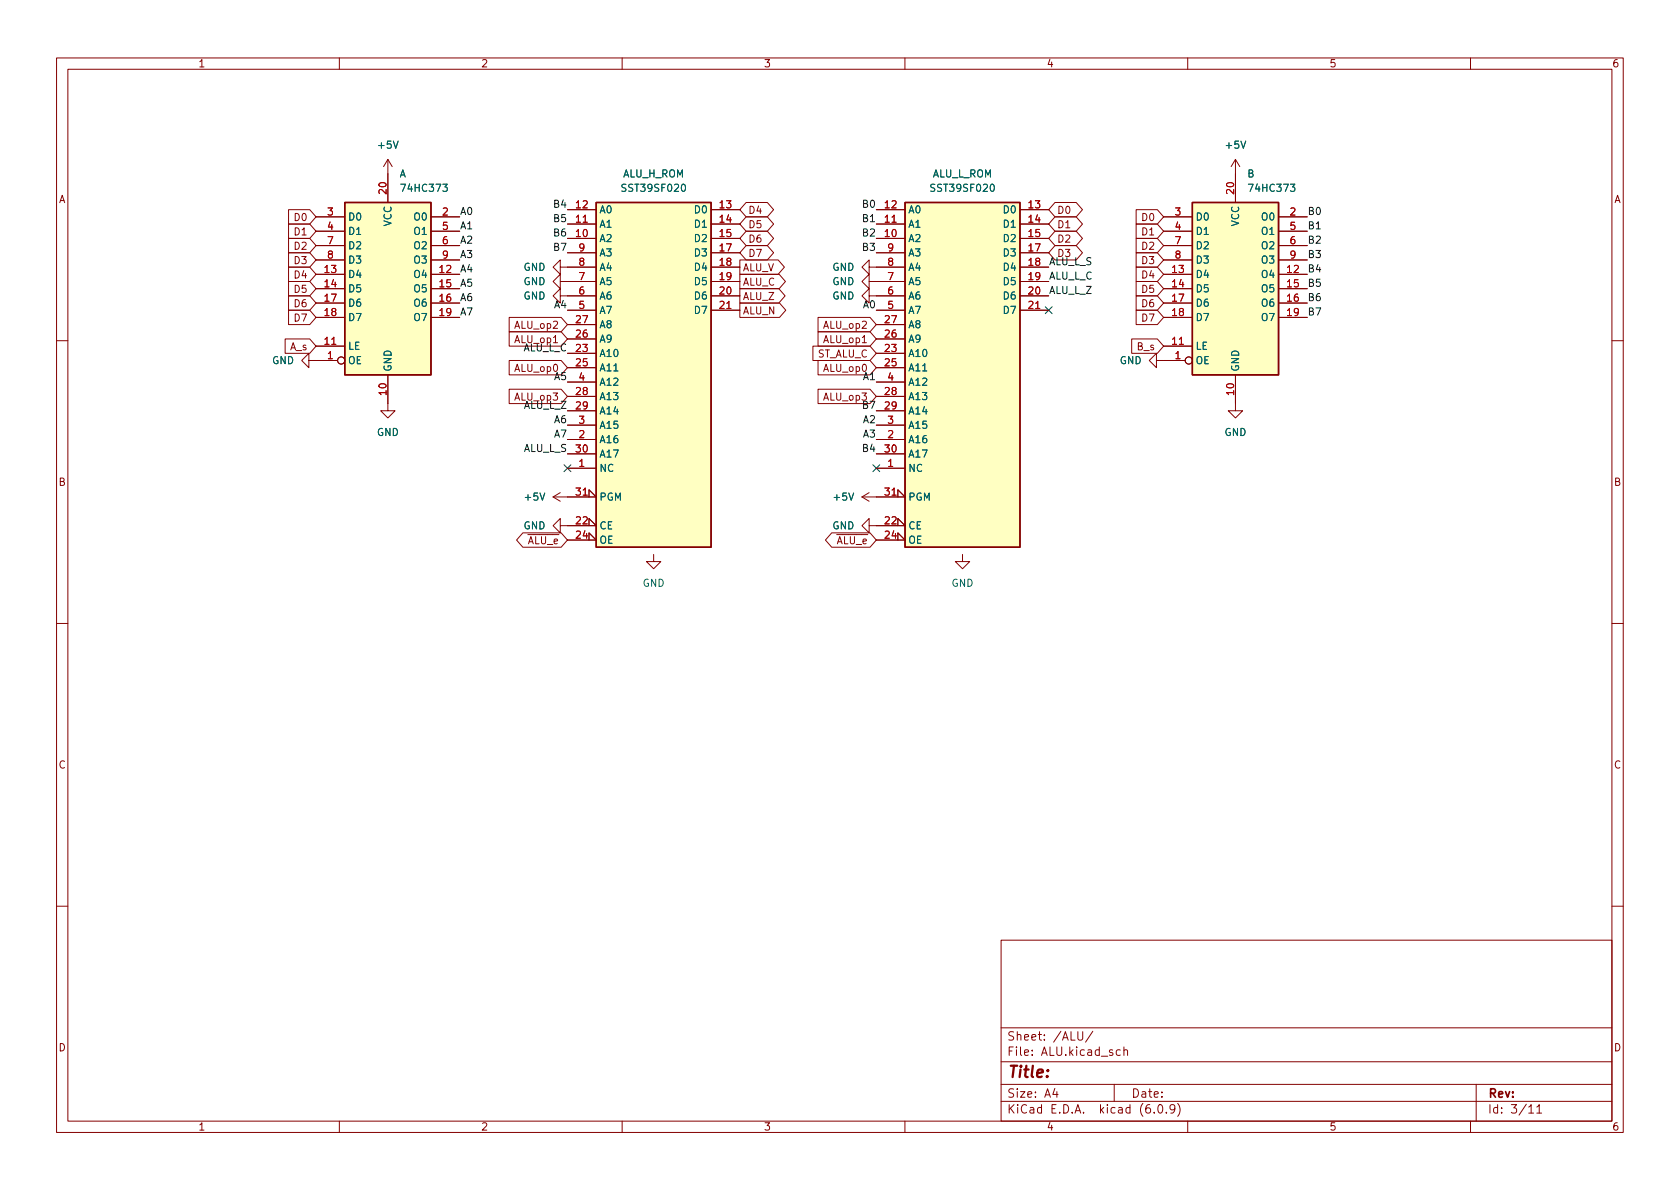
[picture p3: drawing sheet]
<svg xmlns="http://www.w3.org/2000/svg" width="297mm" height="210mm" viewBox="0 0 297 210" stroke-linecap="round" stroke-linejoin="round" font-family="sans-serif">
<g fill="none" stroke="#840000" stroke-width=".18">
<path d="M10 10.2h277v190.1h-277zM12 12.2h273v186.1h-273zM60 10.2v2M110 10.2v2M160 10.2v2M210 10.2v2M260 10.2v2M51 39.6h3.8l1.1 1.3-1.1 1.3h-3.8zM51 37.1h3.8l1.1 1.2-1.1 1.3h-3.8zM55.9 38.3h5.1M68.6 28.2l-.8 1.3M68.6 28.2v7.6"/>
<path d="M68.6 28.2l.7 1.3M76.2 38.3h5.1M100.3 39.6h5.1M100.3 37.1h5.1M125.7 39.6h5.1M125.7 37.1h5.1M131.9 38.3h3.8l1.1 1.3-1.1 1.3h-3.8l-1.1-1.3zM131.9 35.8h3.8l1.1 1.3-1.1 1.2h-3.8l-1.1-1.2zM154.9 39.6h5.1M154.9 37.1h5.1M180.3 39.6h5.1M180.3 37.1h5.1"/>
<path d="M186.5 38.3h3.8l1.1 1.3-1.1 1.3h-3.8l-1.1-1.3zM186.5 35.8h3.8l1.1 1.3-1.1 1.2h-3.8l-1.1-1.2zM200.9 37.1h3.7l1.1 1.2-1.1 1.3h-3.7zM200.9 39.6h3.7l1.1 1.3-1.1 1.3h-3.7zM205.7 38.3h5.1M218.4 28.2v7.6M218.4 28.2l-.7 1.3M218.4 28.2l.8 1.3M226.1 38.3h5M50.4 59.9h4.4l1.1 1.3-1.1 1.3h-4.4zM51 47.2h3.8l1.1 1.3-1.1 1.3h-3.8zM51 42.2h3.8l1.1 1.2-1.1 1.3h-3.8z"/>
<path d="M51 44.7h3.8l1.1 1.3-1.1 1.2h-3.8zM51 52.3h3.8l1.1 1.3-1.1 1.3h-3.8zM51 49.8h3.8l1.1 1.2-1.1 1.3h-3.8zM51 54.9h3.8l1.1 1.2-1.1 1.3h-3.8zM55.9 48.5h5.1M55.9 51h5.1M55.9 53.6h5.1M55.9 56.1h5.1M55.9 40.9h5.1M55.9 43.4h5.1M55.9 46h5.1M76.2 48.5h5.1"/>
<path d="M76.2 51h5.1M76.2 53.6h5.1M76.2 56.1h5.1M76.2 40.9h5.1M76.2 43.4h5.1M76.2 46h5.1M90 58.7h9.2l1.1 1.2-1.1 1.3h-9.2zM90 56.1h9.2l1.1 1.3-1.1 1.3h-9.2zM99.1 49.8v-1.3l-1.3 1.3 1.3 1.2v-1.2h6.3M99.1 52.3v-1.3l-1.3 1.3 1.3 1.3v-1.3h6.3M99.1 47.2v-1.2l-1.3 1.2 1.3 1.3v-1.3h6.3M100.3 42.2h5.1"/>
<path d="M100.3 44.7h5.1M100.3 54.9h5.1M100.3 59.9h5.1M100.3 57.4h5.1M125.7 42.2h5.1M125.7 44.7h5.1M125.7 47.2h5.1M125.7 49.8h5.1M125.7 52.3h5.1M125.7 54.9h5.1M130.8 51h6.9l1.1 1.3-1.1 1.3h-6.9zM130.8 48.5h7l1.1 1.3-1.1 1.2h-7z"/>
<path d="M130.8 46h6.8l1.1 1.2-1.1 1.3h-6.8zM130.8 53.6h7l1.1 1.3-1.1 1.2h-7zM131.9 43.4h3.8l1.1 1.3-1.1 1.3h-3.8l-1.1-1.3zM131.9 40.9h3.8l1.1 1.3-1.1 1.2h-3.8l-1.1-1.2zM144.6 56.1h9.2l1.1 1.3-1.1 1.3h-9.2zM144.6 58.7h9.2l1.1 1.2-1.1 1.3h-9.2zM153.7 47.2v-1.2l-1.3 1.2 1.3 1.3v-1.3h6.3M153.7 49.8v-1.3l-1.3 1.3 1.3 1.2v-1.2h6.3M153.7 52.3v-1.3l-1.3 1.3 1.3 1.3v-1.3h6.3M154.9 42.2h5.1M154.9 44.7h5.1M154.9 54.9h5.1"/>
<path d="M154.9 59.9h5.1M154.9 57.4h5.1M180.3 42.2h5.1M180.3 44.7h5.1M180.3 47.2h5.1M180.3 49.8h5.1M180.3 52.3h5.1M180.3 54.9h5.1M186.5 43.4h3.8l1.1 1.3-1.1 1.3h-3.8l-1.1-1.3zM186.5 40.9h3.8l1.1 1.3-1.1 1.2h-3.8l-1.1-1.2zM200.1 59.9h4.5l1.1 1.3-1.1 1.3h-4.5zM200.9 47.2h3.7l1.1 1.3-1.1 1.3h-3.7z"/>
<path d="M200.9 44.7h3.7l1.1 1.3-1.1 1.2h-3.7zM200.9 54.9h3.7l1.1 1.2-1.1 1.3h-3.7zM200.9 49.8h3.7l1.1 1.2-1.1 1.3h-3.7zM200.9 52.3h3.7l1.1 1.3-1.1 1.3h-3.7zM200.9 42.2h3.7l1.1 1.2-1.1 1.3h-3.7zM205.7 48.5h5.1M205.7 51h5.1M205.7 53.6h5.1M205.7 56.1h5.1M205.7 40.9h5.1M205.7 43.4h5.1M205.7 46h5.1"/>
<path d="M226.1 48.5h5M226.1 51h5M226.1 53.6h5M226.1 56.1h5M226.1 40.9h5M226.1 43.4h5M226.1 46h5M10 60.2h2M54.6 63.7v-1.2l-1.3 1.2 1.3 1.3v-1.3h5.1M55.9 61.2h5.1M68.6 66.3v6.3h1.2l-1.2 1.3-1.3-1.3h1.3M90 63.7h9.2l1.1 1.3-1.1 1.3h-9.2z"/>
<path d="M90 68.8h9.2l1.1 1.3-1.1 1.3h-9.2zM100.3 77.7h5.1M100.3 62.5h5.1M100.3 65h5.1M100.3 70.1h5.1M100.3 72.6h5.1M100.3 75.2h5.1M100.3 67.6h5.1M143.7 61.2h10.1l1.1 1.3-1.1 1.2h-10.1zM144.6 63.7h9.2l1.1 1.3-1.1 1.3h-9.2zM144.6 68.8h9.2l1.1 1.3-1.1 1.3h-9.2zM154.9 77.7h5.1"/>
<path d="M154.9 62.5h5.1M154.9 65h5.1M154.9 70.1h5.1M154.9 72.6h5.1M154.9 75.2h5.1M154.9 67.6h5.1M204.5 63.7v-1.2l-1.3 1.2 1.3 1.3v-1.3h5M205.7 61.2h5.1M218.4 66.3v6.3h1.3l-1.3 1.3-1.2-1.3h1.2M285 60.2h2M92.4 94.2h6.8l1.1 1.3-1.1 1.3h-6.8l-1.1-1.3zM97.8 87.9h7.6l-1.3-1.3v1.3"/>
<path d="M97.8 87.9l1.3 .7M99.1 93v-1.3l-1.3 1.3 1.3 1.2v-1.2h6.3l-1.3-1.3v1.3M99.1 87.1l-1.3 .8M100.3 95.5h5.1l-1.3-1.3v1.3M100.3 82.8h5.1M100.3 80.3h5.1M115.6 98v1.3h1.2l-1.2 1.3-1.3-1.3h1.3M147.1 94.2h6.7l1.1 1.3-1.1 1.3h-6.7l-1.2-1.3zM152.4 87.9h7.6l-1.3-1.3v1.3M152.4 87.9l1.3 .7M153.7 93v-1.3l-1.3 1.3 1.3 1.2v-1.2h6.3l-1.3-1.3v1.3M153.7 87.1l-1.3 .8"/>
<path d="M154.9 95.5h5.1l-1.3-1.3v1.3M154.9 82.8h5.1M154.9 80.3h5.1M170.2 98v1.3h1.2l-1.2 1.3-1.3-1.3h1.3M10 110.2h2M285 110.2h2M10 160.2h2M177 166.3h108v32h-108zM285 160.2h2M60 198.3v2M110 198.3v2M160 198.3v2"/>
<path d="M177 194.8h108M177 191.8h108M177 187.8h108M177 181.8h108M186.5 192.5l-.4 1h1M186.9 193v1M190.6 182.4v1.2l.3 .3h.4l.1-.3v-1.2M193.2 182.4l-1.3 1.9M197 191.8v3M198.1 185.7l-.5-.1-.2 .3v.4l.1 .3h.6M198.7 185.8l.2-.2 .4 .1 .1 .9M198.7 185.1v1.5"/>
<path d="M204.1 196.7v.1M204.9 195.4l.2-.1a.81 .81 0 0 1 .6 .7 .81 .81 0 0 1-.3 .8h-.2a.81 .81 0 0 1-.6-.6 .81 .81 0 0 1 .3-.8zM206.2 196.7v.1M207.7 196l-.3 .3h-.3l-.2-.3 .1-.6 .4-.1 .2 .2a.99 .99 0 0 1-.3 1.3h-.3M208.2 195.1a1.72 1.72 0 0 1 0 2.3M210 198.3v2M260 198.3v2M261 191.8v6.5M270.3 195.8l.4-.5v1.5M270.3 196.8h.9M271.7 195.8l.5-.5v1.5M271.7 196.8h.9"/>
<circle cx="60.3" cy="63.7" r=".63"/>
<circle cx="210.2" cy="63.7" r=".63"/>
</g>
<g fill="#ffffc2" stroke="#ffffc2" stroke-width=".18">
<path d="M61 35.8h15.2v30.5h-15.2z"/>
<path d="M160 35.8h20.3v61h-20.3z"/>
<path d="M210.8 35.8h15.3v30.5h-15.3z"/>
<path d="M105.4 35.8h20.3v61h-20.3z"/>
</g>
<path d="M61 35.8h15.2v30.5h-15.2zM105.4 35.8h20.3v61h-20.3zM160 35.8h20.3v61h-20.3zM210.8 35.8h15.3v30.5h-15.3z" fill="none" stroke="#840000" stroke-width=".25"/>
<path d="M184.8 54.2l1.2 1.3M186 54.2l-1.2 1.3M99.7 82.2l1.2 1.2M100.9 82.2l-1.2 1.2M154.3 82.2l1.2 1.2M155.5 82.2l-1.2 1.2" fill="none" stroke="#000084" stroke-width=".18"/>
<text font-size="2.8" fill="#840000" x="178" y="190.6">Title:</text>
<g font-size="2.1" fill="#840000">
<text x="178" y="184">Sheet: /ALU/</text>
<text x="178" y="186.7">File: ALU.kicad_sch</text>
<text x="178" y="196.9">KiCad E.D.A. kicad (6.0.9)</text>
<text x="178" y="194.1">Size: A4</text>
<text x="200" y="194.1">Date:</text>
<text x="263" y="194.1">Rev:</text>
<text x="263" y="196.9">Id: 3/11</text>
</g>
<g font-size="1.8" fill="#840000">
<text x="35" y="11.9">1</text>
<text x="85" y="11.9">2</text>
<text x="135" y="11.9">3</text>
<text x="185" y="11.9">4</text>
<text x="235" y="11.9">5</text>
<text x="285" y="11.9">6</text>
<text x="10.3" y="35.9">A</text>
<text x="285.3" y="35.9">A</text>
<text x="52.2" y="41.6">D1</text>
<text x="52.2" y="39.1">D0</text>
<text x="132.2" y="40.3">D5</text>
<text x="132.2" y="37.8">D4</text>
<text x="186.8" y="40.3">D1</text>
<text x="186.8" y="37.8">D0</text>
<text x="202.1" y="39.1">D0</text>
<text x="202.1" y="41.6">D1</text>
<text x="52.2" y="44.2">D2</text>
<text x="52.2" y="46.7">D3</text>
<text x="131.3" y="48">ALU_V</text>
<text x="132.2" y="45.4">D7</text>
<text x="132.2" y="42.9">D6</text>
<text x="186.8" y="45.4">D3</text>
<text x="186.8" y="42.9">D2</text>
<text x="202.1" y="46.7">D3</text>
<text x="202.1" y="44.2">D2</text>
<text x="52.2" y="49.2">D4</text>
<text x="52.2" y="51.8">D5</text>
<text x="131.3" y="53">ALU_Z</text>
<text x="131.3" y="50.5">ALU_C</text>
<text x="202.1" y="49.2">D4</text>
<text x="202.1" y="51.8">D5</text>
<text x="52.2" y="54.3">D6</text>
<text x="52.2" y="56.9">D7</text>
<text x="91.1" y="58.1">ALU_op2</text>
<text x="131.3" y="55.6">ALU_N</text>
<text x="145.7" y="58.1">ALU_op2</text>
<text x="202.1" y="56.9">D7</text>
<text x="202.1" y="54.3">D6</text>
<text x="51.2" y="61.9">A_s</text>
<text x="91.1" y="60.7">ALU_op1</text>
<text x="91.1" y="65.7">ALU_op0</text>
<text x="144.4" y="63.2">ST_ALU_C</text>
<text x="145.7" y="65.7">ALU_op0</text>
<text x="145.7" y="60.7">ALU_op1</text>
<text x="201.1" y="61.9">B_s</text>
<text x="91.1" y="70.8">ALU_op3</text>
<text x="145.7" y="70.8">ALU_op3</text>
<text x="10.3" y="85.9">B</text>
<text x="285.3" y="85.9">B</text>
<text x="91.9" y="96.2">~{ALU_e}</text>
<text x="146.5" y="96.2">~{ALU_e}</text>
<text x="10.3" y="135.9">C</text>
<text x="285.3" y="135.9">C</text>
<text x="10.3" y="185.9">D</text>
<text x="285.3" y="185.9">D</text>
<text x="35" y="199.9">1</text>
<text x="85" y="199.9">2</text>
<text x="135" y="199.9">3</text>
<text x="185" y="199.9">4</text>
<text x="235" y="199.9">5</text>
<text x="285" y="199.9">6</text>
</g>
<g font-size="1.8" fill="#006464">
<text x="67" y="26.3">+5V</text>
<text x="216.8" y="26.3">+5V</text>
<text x="70.6" y="31.4">A</text>
<text x="71.3" y="33.9">74HC373</text>
<text x="110.1" y="31.4">ALU_H_ROM</text>
<text x="110.3" y="33.9">SST39SF020</text>
<text x="164.8" y="31.4">ALU_L_ROM</text>
<text x="164.9" y="33.9">SST39SF020</text>
<text x="220.5" y="31.4">B</text>
<text x="221.1" y="33.9">74HC373</text>
<text x="61.5" y="39">D0</text>
<text x="61.5" y="41.5">D1</text>
<text x="69.2" y="40.1" transform="rotate(-90 69.2 40.1)">VCC</text>
<text x="73.3" y="39">O0</text>
<text x="73.3" y="41.5">O1</text>
<text x="105.9" y="40.3">A1</text>
<text x="105.9" y="37.7">A0</text>
<text x="123" y="37.7">D0</text>
<text x="123" y="40.3">D1</text>
<text x="160.5" y="40.3">A1</text>
<text x="160.5" y="37.7">A0</text>
<text x="177.6" y="37.7">D0</text>
<text x="177.6" y="40.3">D1</text>
<text x="211.3" y="39">D0</text>
<text x="211.3" y="41.5">D1</text>
<text x="219.1" y="40.1" transform="rotate(-90 219.1 40.1)">VCC</text>
<text x="223.2" y="39">O0</text>
<text x="223.2" y="41.5">O1</text>
<text x="61.5" y="44.1">D2</text>
<text x="61.5" y="46.6">D3</text>
<text x="73.3" y="44.1">O2</text>
<text x="73.3" y="46.6">O3</text>
<text x="92.5" y="47.9">GND</text>
<text x="105.9" y="42.8">A2</text>
<text x="105.9" y="47.9">A4</text>
<text x="105.9" y="45.3">A3</text>
<text x="123" y="42.8">D2</text>
<text x="123" y="45.3">D3</text>
<text x="123" y="47.9">D4</text>
<text x="147.2" y="47.9">GND</text>
<text x="160.5" y="42.8">A2</text>
<text x="160.5" y="47.9">A4</text>
<text x="160.5" y="45.3">A3</text>
<text x="177.6" y="42.8">D2</text>
<text x="177.6" y="45.3">D3</text>
<text x="177.6" y="47.9">D4</text>
<text x="211.3" y="44.1">D2</text>
<text x="211.3" y="46.6">D3</text>
<text x="223.2" y="44.1">O2</text>
<text x="223.2" y="46.6">O3</text>
<text x="61.5" y="49.1">D4</text>
<text x="61.5" y="51.7">D5</text>
<text x="73.3" y="49.1">O4</text>
<text x="73.3" y="51.7">O5</text>
<text x="92.5" y="50.4">GND</text>
<text x="92.5" y="53">GND</text>
<text x="105.9" y="53">A6</text>
<text x="105.9" y="50.4">A5</text>
<text x="123" y="50.4">D5</text>
<text x="123" y="53">D6</text>
<text x="147.2" y="50.4">GND</text>
<text x="147.2" y="53">GND</text>
<text x="160.5" y="53">A6</text>
<text x="160.5" y="50.4">A5</text>
<text x="177.6" y="50.4">D5</text>
<text x="177.6" y="53">D6</text>
<text x="211.3" y="49.1">D4</text>
<text x="211.3" y="51.7">D5</text>
<text x="223.2" y="49.1">O4</text>
<text x="223.2" y="51.7">O5</text>
<text x="61.5" y="54.2">D6</text>
<text x="61.5" y="56.8">D7</text>
<text x="73.3" y="54.2">O6</text>
<text x="73.3" y="56.8">O7</text>
<text x="105.9" y="58">A8</text>
<text x="105.9" y="55.5">A7</text>
<text x="123" y="55.5">D7</text>
<text x="160.5" y="58">A8</text>
<text x="160.5" y="55.5">A7</text>
<text x="177.6" y="55.5">D7</text>
<text x="211.3" y="54.2">D6</text>
<text x="211.3" y="56.8">D7</text>
<text x="223.2" y="54.2">O6</text>
<text x="223.2" y="56.8">O7</text>
<text x="48.1" y="64.4">GND</text>
<text x="61.5" y="64.4">OE</text>
<text x="61.5" y="61.8">LE</text>
<text x="69.2" y="65.8" transform="rotate(-90 69.2 65.8)">GND</text>
<text x="105.9" y="63.1">A10</text>
<text x="105.9" y="65.7">A11</text>
<text x="105.9" y="60.6">A9</text>
<text x="160.5" y="63.1">A10</text>
<text x="160.5" y="65.7">A11</text>
<text x="160.5" y="60.6">A9</text>
<text x="198" y="64.4">GND</text>
<text x="211.3" y="64.4">OE</text>
<text x="211.3" y="61.8">LE</text>
<text x="219.1" y="65.8" transform="rotate(-90 219.1 65.8)">GND</text>
<text x="105.9" y="70.7">A13</text>
<text x="105.9" y="68.2">A12</text>
<text x="160.5" y="70.7">A13</text>
<text x="160.5" y="68.2">A12</text>
<text x="66.6" y="77.1">GND</text>
<text x="105.9" y="73.3">A14</text>
<text x="105.9" y="75.8">A15</text>
<text x="160.5" y="73.3">A14</text>
<text x="160.5" y="75.8">A15</text>
<text x="216.5" y="77.1">GND</text>
<text x="105.9" y="83.4">NC</text>
<text x="105.9" y="78.4">A16</text>
<text x="105.9" y="80.9">A17</text>
<text x="160.5" y="83.4">NC</text>
<text x="160.5" y="78.4">A16</text>
<text x="160.5" y="80.9">A17</text>
<text x="92.9" y="88.5">+5V</text>
<text x="105.9" y="88.5">PGM</text>
<text x="147.5" y="88.5">+5V</text>
<text x="160.5" y="88.5">PGM</text>
<text x="92.5" y="93.6">GND</text>
<text x="105.9" y="93.6">CE</text>
<text x="147.2" y="93.6">GND</text>
<text x="160.5" y="93.6">CE</text>
<text x="105.9" y="96.1">OE</text>
<text x="160.5" y="96.1">OE</text>
<text x="113.6" y="103.8">GND</text>
<text x="168.2" y="103.8">GND</text>
</g>
<g font-size="1.8" fill="#a90000">
<text x="68.3" y="34.3" transform="rotate(-90 68.3 34.3)">20</text>
<text x="218.2" y="34.3" transform="rotate(-90 218.2 34.3)">20</text>
<text x="57.9" y="38.1">3</text>
<text x="57.9" y="40.6">4</text>
<text x="78.2" y="38.1">2</text>
<text x="78.2" y="40.6">5</text>
<text x="101.9" y="41.9">10</text>
<text x="101.9" y="39.4">11</text>
<text x="101.9" y="36.8">12</text>
<text x="127.3" y="36.8">13</text>
<text x="127.3" y="39.4">14</text>
<text x="127.3" y="41.9">15</text>
<text x="156.5" y="41.9">10</text>
<text x="156.5" y="39.4">11</text>
<text x="156.5" y="36.8">12</text>
<text x="181.9" y="36.8">13</text>
<text x="181.9" y="39.4">14</text>
<text x="181.9" y="41.9">15</text>
<text x="207.8" y="38.1">3</text>
<text x="207.8" y="40.6">4</text>
<text x="228.1" y="38.1">2</text>
<text x="228.1" y="40.6">5</text>
<text x="57.9" y="43.2">7</text>
<text x="57.9" y="45.7">8</text>
<text x="78.2" y="43.2">6</text>
<text x="78.2" y="45.7">9</text>
<text x="102.4" y="47">8</text>
<text x="102.4" y="44.4">9</text>
<text x="127.3" y="44.4">17</text>
<text x="127.3" y="47">18</text>
<text x="157" y="47">8</text>
<text x="157" y="44.4">9</text>
<text x="181.9" y="44.4">17</text>
<text x="181.9" y="47">18</text>
<text x="207.8" y="43.2">7</text>
<text x="207.8" y="45.7">8</text>
<text x="228.1" y="43.2">6</text>
<text x="228.1" y="45.7">9</text>
<text x="57.4" y="48.3">13</text>
<text x="57.4" y="50.8">14</text>
<text x="57.4" y="53.3">17</text>
<text x="77.8" y="48.3">12</text>
<text x="77.8" y="50.8">15</text>
<text x="77.8" y="53.3">16</text>
<text x="102.4" y="52.1">6</text>
<text x="102.4" y="49.5">7</text>
<text x="127.3" y="49.5">19</text>
<text x="127.3" y="52.1">20</text>
<text x="157" y="52.1">6</text>
<text x="157" y="49.5">7</text>
<text x="181.9" y="49.5">19</text>
<text x="181.9" y="52.1">20</text>
<text x="207.3" y="48.3">13</text>
<text x="207.3" y="50.8">14</text>
<text x="207.3" y="53.3">17</text>
<text x="227.6" y="48.3">12</text>
<text x="227.6" y="50.8">15</text>
<text x="227.6" y="53.3">16</text>
<text x="57.4" y="55.9">18</text>
<text x="77.8" y="55.9">19</text>
<text x="101.9" y="59.7">26</text>
<text x="101.9" y="57.1">27</text>
<text x="102.4" y="54.6">5</text>
<text x="127.3" y="54.6">21</text>
<text x="156.5" y="59.7">26</text>
<text x="156.5" y="57.1">27</text>
<text x="157" y="54.6">5</text>
<text x="181.9" y="54.6">21</text>
<text x="207.3" y="55.9">18</text>
<text x="227.6" y="55.9">19</text>
<text x="57.4" y="61">11</text>
<text x="57.9" y="63.5">1</text>
<text x="101.9" y="62.2">23</text>
<text x="101.9" y="64.8">25</text>
<text x="156.5" y="62.2">23</text>
<text x="156.5" y="64.8">25</text>
<text x="207.3" y="61">11</text>
<text x="207.8" y="63.5">1</text>
<text x="68.3" y="69.8" transform="rotate(-90 68.3 69.8)">10</text>
<text x="101.9" y="69.8">28</text>
<text x="102.4" y="67.3">4</text>
<text x="156.5" y="69.8">28</text>
<text x="157" y="67.3">4</text>
<text x="218.2" y="69.8" transform="rotate(-90 218.2 69.8)">10</text>
<text x="101.9" y="72.4">29</text>
<text x="102.4" y="77.5">2</text>
<text x="102.4" y="74.9">3</text>
<text x="156.5" y="72.4">29</text>
<text x="157" y="77.5">2</text>
<text x="157" y="74.9">3</text>
<text x="101.9" y="80">30</text>
<text x="102.4" y="82.5">1</text>
<text x="156.5" y="80">30</text>
<text x="157" y="82.5">1</text>
<text x="101.9" y="87.6">31</text>
<text x="156.5" y="87.6">31</text>
<text x="101.9" y="92.7">22</text>
<text x="101.9" y="95.2">24</text>
<text x="156.5" y="92.7">22</text>
<text x="156.5" y="95.2">24</text>
</g>
<g font-size="1.8" fill="#0f0f0f">
<text x="81.3" y="40.5">A1</text>
<text x="81.3" y="38">A0</text>
<text x="98.1" y="36.7">B4</text>
<text x="98.1" y="41.8">B6</text>
<text x="98.1" y="39.3">B5</text>
<text x="152.7" y="36.7">B0</text>
<text x="152.7" y="41.8">B2</text>
<text x="152.7" y="39.3">B1</text>
<text x="231.1" y="38">B0</text>
<text x="231.1" y="40.5">B1</text>
<text x="81.3" y="43.1">A2</text>
<text x="81.3" y="45.6">A3</text>
<text x="98.1" y="44.3">B7</text>
<text x="152.7" y="44.3">B3</text>
<text x="185.4" y="46.9">ALU_L_S</text>
<text x="231.1" y="45.6">B3</text>
<text x="231.1" y="43.1">B2</text>
<text x="81.3" y="53.2">A6</text>
<text x="81.3" y="48.2">A4</text>
<text x="81.3" y="50.7">A5</text>
<text x="185.4" y="49.4">ALU_L_C</text>
<text x="185.4" y="52">ALU_L_Z</text>
<text x="231.1" y="53.2">B6</text>
<text x="231.1" y="48.2">B4</text>
<text x="231.1" y="50.7">B5</text>
<text x="81.3" y="55.8">A7</text>
<text x="98.1" y="54.5">A4</text>
<text x="152.7" y="54.5">A0</text>
<text x="231.1" y="55.8">B7</text>
<text x="92.4" y="62.1">ALU_L_C</text>
<text x="98.1" y="67.2">A5</text>
<text x="152.7" y="67.2">A1</text>
<text x="92.6" y="72.3">ALU_L_Z</text>
<text x="98.1" y="77.4">A7</text>
<text x="98.1" y="74.8">A6</text>
<text x="152.7" y="77.4">A3</text>
<text x="152.7" y="72.3">B7</text>
<text x="152.7" y="74.8">A2</text>
<text x="92.5" y="79.9">ALU_L_S</text>
<text x="152.7" y="79.9">B4</text>
</g>
</svg>
